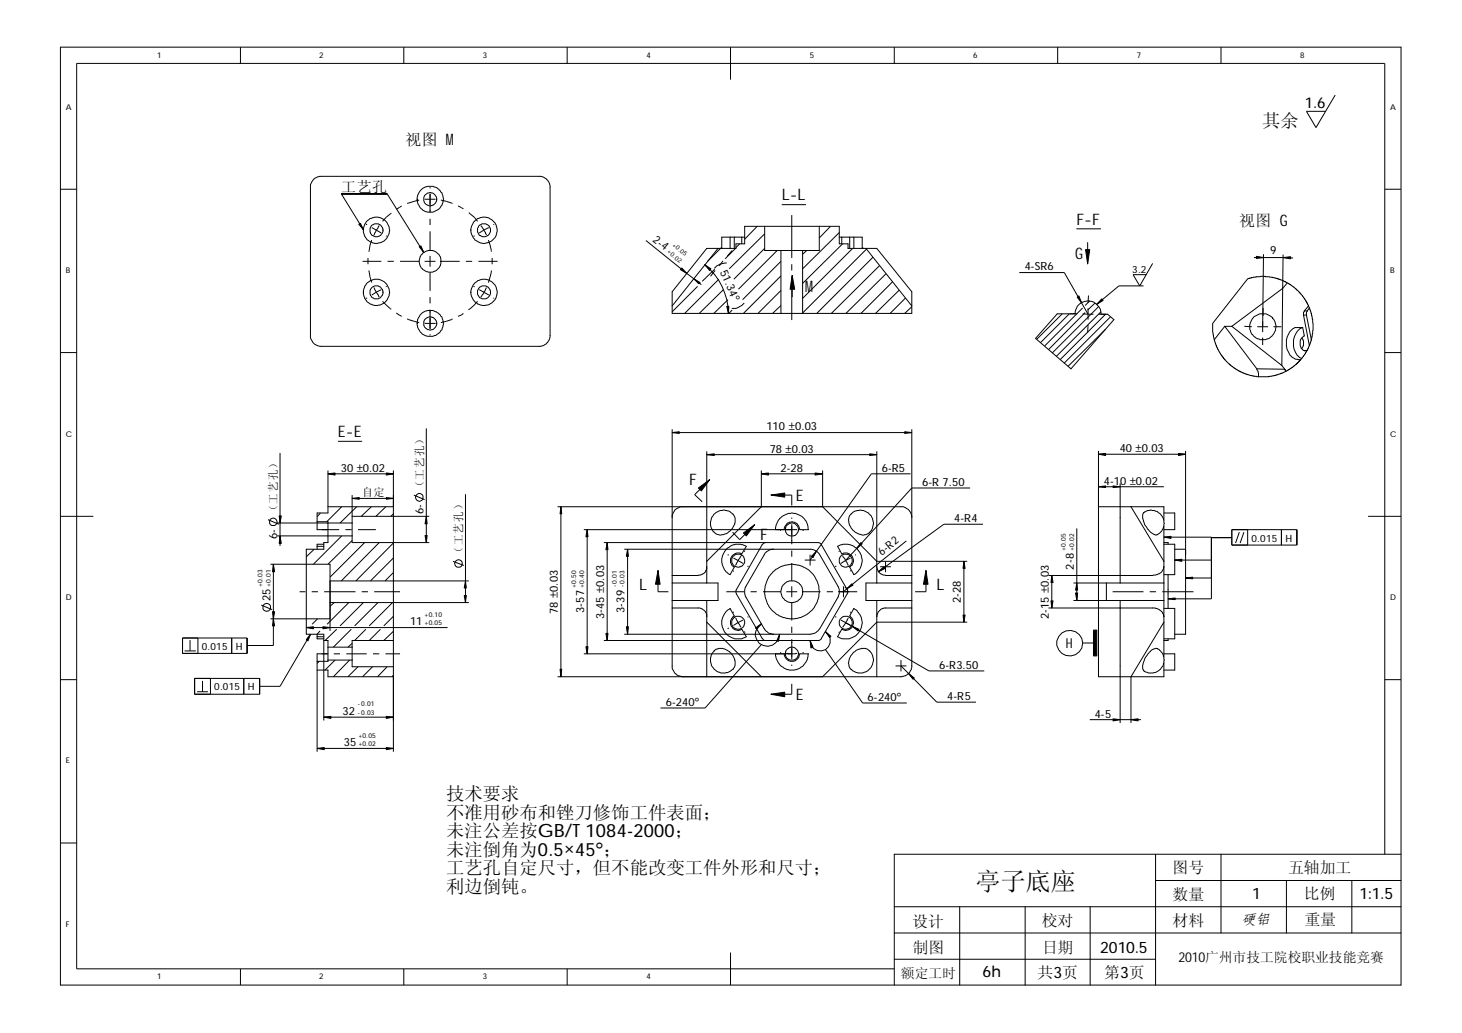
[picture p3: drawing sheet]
<svg xmlns="http://www.w3.org/2000/svg" width="297mm" height="210mm" viewBox="0 0 297 210" stroke-linecap="round" stroke-linejoin="round" font-family="sans-serif">
<g fill="none" stroke="#000" stroke-width=".2">
<path d="M12.3 9.6h272.3v190.6h-272.3zM48.9 9.6v3.3M82 9.6v3.3M115.2 9.6v3.3M148.4 9.6v6.6M181.7 9.6v3.3M214.9 9.6v3.3M248.1 9.6v3.3M271.3 19.3l-3.9 6.6-2-3.3h3.9M12.3 38.5h3.3M63.7 36.5l.2-.2 1-.5h44.7a2.32 2.32 0 0 1 2.2 2.2v30.2a2.32 2.32 0 0 1-2.2 2.2h-44.3a2.15 2.15 0 0 1-2.2-2.2v-30.7zM87.4 38v.3"/>
<path d="M87.4 39.4v3.8M281.3 38.5h3.3M73.7 53.1h3.8M73.8 46.7l-4.5-7.3h9.4l7.4 11.9M74.3 45.6h.3M74.8 52.4v1.3M74.9 55l.6 2.4M75.5 48.8l-.6 2.4M75.5 46.2l1 .6M75.9 58.4l.6 1M76.5 59.4l.5 1M76.5 46.8l-.6 1"/>
<path d="M76.5 46.8l1 .5M76.5 59.4l-1 .6M77 45.8l-.5 1M77.5 58.9l-1 .5M78.4 47.9l.2 .1M78.6 58.2l-.2 .1M78.7 53.1h1.3M79.5 43.3l-1.8 1.7M81.3 53.1h3.9M81.6 41.8l-1.1 .7M85.2 40.7l-2.5 .6M86.3 53.1h2.2"/>
<path d="M86.3 40.5h2.2M87.4 44.5v1.2M87.4 47v3.9M87.4 52v2.2M87.4 55.3v3.8M89.6 53.1h3.8M89.6 40.7l2.3 .6M93 41.8l1.1 .6M94.7 53.1h1.2M95.2 43.2l1.2 .9 .6 .9M96.2 58.2l.2 .1M96.4 47.9l-.2 .1"/>
<path d="M97.2 53.1h3.9M97.4 58.9l.9 .5M97.7 45.8l.6 1M98.3 59.4l-.6 1M98.3 46.8l.5 1M98.3 59.4l1 .6M98.3 46.8l-.9 .5M98.8 58.4l-.5 1M99.2 48.8l.6 2.4M99.3 46.2l-1 .6M99.8 55l-.6 2.4M100 52.4v1.3"/>
<path d="M100.4 45.6h-.2M131.2 48.9l11.3 8.9M141.7 58.2l-5.1 5.1M143.2 53.8a12.9 12.9 0 0 1 4.8 9.9M145.2 54.7l-2.5 2.5M145.3 55l-.9 1.1M145.9 50.5l-9.3 11.7M146 56.7l-6.9 7M146.6 50.4h-.1l-2.7 2.7M146.9 53l-.8 1M147 58.9l-4.9 4.8M147.7 53.4a2.99 2.99 0 0 0-2.6 1.1"/>
<path d="M148.3 48.2v2.3M148.8 50.9l-1.1 1.2M149.2 48.2v2.3M149.4 50.5l-2.1 2.1M150.3 49.5l-.8 .8M150.7 48.2v1.3M151.3 48.2h-4.7v2.3M153.8 46l-2.5 2.6M155.4 46h11.1M155.4 46h-4.1v3.5h-1.8v1h-5.9l-7 8.8v4.4h22.1M155.4 47.5l-7.2 7.1M155.4 50.5l-6.3 6.2"/>
<path d="M155.4 46v4.9h3.3M157.9 50.9l-7.9 7.9M158.7 50.9h4.4M158.7 53.1l-7.8 7.8M158.7 56.1l-7.7 7.6M158.7 59l-4.7 4.7M158.7 50.9v12.8M158.8 41.6h4.9M160.9 43.7v8.7M160.9 53.7v1.3M160.9 56.2v8.8M161 56v4.3"/>
<path d="M163.1 50.9v12.8M163.9 50.9l-.8 .8M166.5 46h4v3.5h1.8v1h5.8l7.2 8.8v4.4h-22.2M166.5 46v4.9h-3.4M168.7 46l-2.2 2.4M170.5 48.2h4.7v2.3M170.5 47.3l-7.4 7.3M171 48.2v1.3M171.2 49.5l-8.1 8.1M172.6 48.2v2.3M173.2 50.5l-10.1 10.1M173.5 48.2v2.3"/>
<path d="M175.2 50.4l.2 .1M175.9 50.5l9.4 11.7M176 50.6l-12.9 13M177.4 52.3l-11.5 11.4M178.7 53.9l-9.8 9.8M180 55.6l-8.1 8.1M181.4 57.2l-6.5 6.5M182.7 58.9l-4.8 4.8M207.1 55.4h9.1l4.9 8.5M218.7 46.5h5M221 49.3v4.3M232.3 58.1h-5l-4.5 3.7"/>
<path d="M234.2 53.5l-2.6 4.6-1.4-2.3h2.7M253.5 56.7l1.2-.4a9.8 9.8 0 0 1 4.1 .1l2.4 .8 2 1.4 1.1 1.1 1.1 1.5 1 2.2a11.4 11.4 0 0 1 .1 5.4l-.9 2.4-1.4 2-.9 .9-1.5 1.1-2.6 1.1-1.4 .3h-2.4l-1.4-.3-2.4-.9-2.4-1.9-1.2-1.5-.9-1.8-.6-2.1-.1-2.4zM254.8 52.3l7.9 .1M256.7 51.7l-.2 14.7M260.6 58.6l-10.3 7.7M260.6 58.6l-.2 15.7M260.7 51.7l-.1 6.9M261.5 57.5l-.9 1.1M12.3 71.6h3.3M74.6 60.6h-.3M77.7 61.2l1.8 1.6M80.5 63.6l1.1 .7"/>
<path d="M82.7 64.8l2.5 .7M86.3 65.6h2.2M87.4 60.4v1.3M87.4 62.9v3.9M87.4 67.9v.3M91.9 64.8l-2.3 .7M94.1 63.7l-1.1 .6M97 61.2l-.6 .8-1.2 .9M100.2 60.6h.2M147.9 60.9l-2.9 2.8M148.8 63l-.7 .7M151.2 61.6l-.8 .6a2.04 2.04 0 0 1-1.7 .5"/>
<path d="M158.7 63.7h4.4M158.7 62.1l-1.7 1.6M184 60.6l-3.2 3.1M185.3 62.3l-1.5 1.4M215.8 63.8l-5.1 5.1M217.3 63.8l-5.9 5.8M218.4 63.8a2.63 2.63 0 0 1 2.7-2.7 2.63 2.63 0 0 1 2.6 2.8M218.9 63.8h-4.1l-4.4 5 7.2 6.1 8.7-9.9-1.3-1.1h-1.7M220 62.6l-7.7 7.7M220 63.8l1.1 .1M220.5 63.5l-7.5 7.5M221.1 63.9h1.1"/>
<path d="M221.1 66.1l-.1 1.5M221.1 62.7v2.3M221.1 60v1.6M221.4 61.1l-.9 1M222.5 61.6l-1.5 1.4M223.3 62.2l-9.5 9.5M223.7 63.3l-9.1 9.1M224.6 63.9l-9.2 9.2M224.6 66.9l-7.6 7.5M225.6 64.4l-9.4 9.4M248.8 66.3h1.5M248.8 66.3l-2.1 2.7"/>
<path d="M248.8 66.3l6.6 8.6M250.3 66.3l10.1 8M252.8 66.3l1.5 .1M255.4 74.9l.3 .9v.8M255.4 74.9l5.6 .1M255.4 66.4h2.2M256.5 65.3v2.2M256.5 68.6v1.5M256.6 62.6v1.6M258.7 66.4h1.6M260.4 74.3l.6 .7M261 75l.2 .5"/>
<path d="M261 75l.3 .5M264.5 68.7l.3 .6v.9l-.4 .6M264.7 66.6h-1.5a3.1 3.1 0 0 0-1.8 2.8v1.1a2.88 2.88 0 0 0 2.2 2.5l.6 .1M264.7 66.6a3.2 3.2 0 0 0-1.9 2.5v1.4a3.8 3.8 0 0 0 1.6 2.4M264.7 66.6l.3 1.7-.8 .7v1.2l.1 .5 .5 .5 .7 .1M264.8 64l1.2 6.2M264.8 64h.6M265 63.2l-.2 .8M265 71.2h.5M265 63.2h.6M265.4 64l1 5.1M265.6 63.2l-.2 .2v.6"/>
<path d="M265.9 62.2l-.9 1M266 62.6l-.4 .6M281.3 71.6h3.3M56.9 92v18.9M66.6 95.6v8.6h-2.2v3.4h4.5M66.6 96.3h13.3M68.7 89.7h4.9M79.9 95.6v34.5M86.6 87.1v23.2M136.6 87.2v48.6a2.55 2.55 0 0 0 2.2 1.7M136.6 87.9h48.7M143.6 91.7v26.8"/>
<path d="M143.6 92.4h34.5M144.2 97.5l-3.1 3 1.6 1.5M154.7 95.6v7.4l-11.1 11.1M154.7 96.3h12.4M167.1 95.6v7.4l11 11.1h18.4M178.1 91.7v26.8M185 96.3h-8l-12.4 17.5M185.3 87.2v48.1a2.32 2.32 0 0 1-2.3 2.2h-69.7M197.1 99.2h-11.8l-13.5 14.7M223.2 91.6v45.9h13.3v-2.8M223.2 92.3h17.7M223.2 98.9h13.3"/>
<path d="M227.6 98.2v20.3M240.9 91.6v37.3h-2.2M12.3 104.9h6.7M54.4 105.6l2.2 .9M54.9 114.7h12.2v13.5M55.5 114.7v16.5h-5.3M56.3 106.3h15.2M56.3 108.9h15.2M63.8 111.6l-1.6 1.5M64.4 106h2.2v4.3h-.8v1.3h-3.6v17.3h3.6v17.5M64.4 111h1.4M65.1 104.2l-.7 .8"/>
<path d="M65.8 110.6h-1.4v1M66.6 103h13.3M69.4 103l-3 3M69.4 108.9l-5.7 5.8M70.2 107.6h1.3M71.5 106.3v2.6M71.5 104.9h15.7M71.5 108.9v1.4h15.7M71.5 109.8l-4.9 4.9M71.5 100.6v5.7M71.5 101.3h8.4M72.5 103l-3.4 3.3"/>
<path d="M72.7 107.6h3.7M74.1 110.3l-7 7M75.4 103l-2 1.9M77 110.3l-7.7 7.7M78.4 103l-2 1.9M79.9 104.4l-.5 .5M79.9 110.3l-7.6 7.7M79.9 113.4l-4.6 4.6M79.9 116.3l-1.7 1.7M84.1 100.6l2.2 .9M92 114.1l2.2 .8M94.6 100.4v22"/>
<path d="M95.2 118h-28.1v4.4h28.1M113.3 103h70.3a2.26 2.26 0 0 1 1.7 2.2M114 103v34.5M118.6 107.6h43.4M119.3 107.6v25.3M122.7 110.3h43.7l.5 .3 5.2 9.2M123.4 110.3v19.8M126.8 111.6h38.1l1 .4 .6 .5 3.8 6.9a1.61 1.61 0 0 1 .1 1.4l-.1 .5-4 6.7a2.07 2.07 0 0 1-1.7 .9h-37.8M127.5 111.6v17.3M133.7 115.9v4.3h2.1M136.6 118.5h9.3v3.5h-9.3M138.8 103a2.05 2.05 0 0 0-2.2 2.2"/>
<path d="M143.6 115.2v.4a1.85 1.85 0 0 1-1.8 1.3h-5.2M145 104.5a2.61 2.61 0 0 1 4.4 .8v.9a3.2 3.2 0 0 1-3.5 2.4l-1-.6-.5-1.2 .1-1.5zM147.5 111.7l.8-.7 1.1-.4h1.1l1.1 .4-.9 1.5-.3-.1h-.7l-1 .6-.3 .6v.7l.3 .5 .5 .4-.9 1.6-.5-.4a3.6 3.6 0 0 1-1.2-2.1l.1-1.2zM147.8 112.7l.3 .1M149 115.9l-.1 .2M149 113.4l.9 .5M149.9 113.9l-.5 1M149.9 113.9l1.1 .6M150.5 113l-.6 .9M151.4 111.9l-.2 .2M151.9 115l.2 .2M153.3 106.6l-3 3.1-1.5-1.6"/>
<path d="M155.6 110.3h-.4l-.3 .4-5.4 9.3 .1 .7 5.3 9 .4 .4h.3M156.6 100.6h4.3v2.1M157.2 111.6l-.7 .1-1.1 .7-4 7-.1 .4v.9l.2 .5 3.8 6.6 .8 .8 1.1 .3M157.6 107.6a3.3 3.3 0 0 1 3.3-3.4 3.3 3.3 0 0 1 3.4 3.4h-1.8a1.57 1.57 0 0 0-1.6-1.6 1.57 1.57 0 0 0-1.6 1.6M158.5 107.8h.2M160.9 105.2v.2M160.9 106.5v4.1M160.9 111.9v1.2M160.9 114.4v3.6M160.9 119.1v2.2M163.1 107.8h.2M163.5 113.8h2.2"/>
<path d="M164.6 112.7v2.2M169.9 115l-.2 .2M170.2 111l1.1-.4h1a3.4 3.4 0 0 1 2.7 2.7 3.4 3.4 0 0 1-1.5 3.5l-.9-1.6h.1a1.19 1.19 0 0 0 .7-1.1l-.1-.5a1.56 1.56 0 0 0-1.2-1.2h-.7l-.4 .1zM170.4 111.9l.1 .2M171.2 113l.6 .9M171.4 119.1v2.2M171.6 119.4h.2l.3 .4M171.8 113.9l.5 1M171.8 113.9l-.9 .6M172.1 119.8l.2 .4-.1 .4-5.3 9.2-.4 .3h-43.8M172.6 104.7a2.64 2.64 0 0 1 4.2-.1 2.64 2.64 0 0 1-.9 4 3.1 3.1 0 0 1-3.3-3.7zM172.7 115.9l.1 .2"/>
<path d="M172.8 113.4l-1 .5M173.9 112.7l-.2 .1M178.1 115.2a1.89 1.89 0 0 0 1.8 1.7h5.4M178.8 115.2h2.2M179.9 114.1v2.2M184.1 109.9l-12.7 10.3M185.3 118.5h-9.4v3.5h9.4M188.1 115.9v4.3h-2.2M195.8 114.1v12.3M199.7 106.5h-7.9l-13.3 9.7M213.7 116.9v6.6M218.1 118.5h18.4"/>
<path d="M218.8 107.4v14.6M223.2 103h13.3v2.7M224.8 118.5v3.5M229.8 103l6.7 11.1M232.3 104.2a2.62 2.62 0 0 1 3.9 .8 2.62 2.62 0 0 1-1.4 3.7 4.7 4.7 0 0 1-2.6-3.3v-.8zM236.5 115.2a1.92 1.92 0 0 1-1.7 1.7h-21.8M236.5 110.6h2.2v6.2h-2.2M236.5 104.2h2.2v3.4h-2.2M236.5 110.3h.8v.3M236.5 106.9v26.5M236.5 109.1h9.6v12.6h-8.8M237.3 116.8v6.8"/>
<path d="M238.7 111.6h2.2M238.7 113.8h7.4M240.9 117.4h5.2M246.1 109.2h4.2M250.3 107.6h13.2v3.2h-13.2zM251.8 108.1l-.8 2.2M252.7 108.1l-.7 2.2M253.5 107.6v3.2M260.3 107.6v3.2M278 104.9h6.6M12.3 138.1h3.3M37.1 129.6h13.1v3.2h-13.1z"/>
<path d="M37.5 132.3h2.3M38.6 130.1v2.2M39.5 137.9h13.2v3.2h-13.2zM40.2 129.6v3.2M41.1 138.4v2.2M42.8 137.9v3.2M47.1 129.6v3.2M49.5 137.9v3.2M53.1 123l2.2 .9M54.9 125.7h12.2M60.9 120.2h1.2M62.2 127.5h28.7"/>
<path d="M63.1 128.9l-6.2 10.6h-4.2M63.3 120.2h1.3M64.4 136.2h2.2v1.3h13.3M64.4 129.4h1.4M64.5 125.7l-1.1 1.1M64.9 134.4l-.5 .4M65 128.2l-.6 .7v.9h1.4M65.8 130.1h.8v1.4M65.9 120.2h6.3M66.6 131.5v2.6M66.6 132.9h-2.2v19.9M66.6 134.1v.3h-2.2"/>
<path d="M66.6 131.5h4.9M66.6 134.1h4.9M67.8 132.9h1.3M67.9 122.4l-.8 .8M68.1 134.1l-2.1 2.1M68.4 127.9l-2.4 2.2M70.4 132.9h4.1M70.9 122.4l-4.4 4.4M71 134.1l-3.3 3.4M71.4 127.9l-3.7 3.6M71.5 131.5v2.6M71.5 130.7l-.8 .8"/>
<path d="M71.5 134.1v1.4h8.4M72.7 135.5l-2 2M73.5 120.2h1.3M73.8 122.4l-4.7 4.8M74.3 127.9l-2.2 2.2M75.7 135.5l-2 2M75.8 132.9h1.2M76 120.2h5.3M76.8 122.4l-4.7 4.8M77.3 127.9l-2.3 2.2M78.3 132.9h3M78.7 135.5l-2 2"/>
<path d="M79.8 122.4l-4.8 4.8M79.9 130.1v5.4M79.9 130.1h-8.4v1.4M79.9 137.2l-.2 .3M79.9 125.2l-1.9 2M79.9 128.3l-1.9 1.8M79.9 135.5v17.3M118.6 132.9h42.3M136.6 123.5h5.6a2.17 2.17 0 0 1 1.4 1.3v.5M143.6 126.4l11.1 11.1M143.6 122v15.5M145.1 132.2l.9-.4h.8a3.6 3.6 0 0 1 2.6 2.5v.9l-.5 .8-1.1 .7-1.3 .1a2.76 2.76 0 0 1-2.1-2.3l.1-1.4z"/>
<path d="M147.5 124.3l.8-.7 .9 1.6-.6 .5-.2 .5v.6a1.51 1.51 0 0 0 2.3 1.1l.9 1.5-.9 .4h-1.4a3.3 3.3 0 0 1-2.7-2.9l.1-1.2zM147.6 120.2h3.6M148.1 127.6l-.3 .2M148.9 124.3l.1 .3M149.4 125.6l.5 .9M149.9 126.5l.6 .9M149.9 126.5l-.9 .6M151 126l-1.1 .5M151.2 128.4l.2 .1M152.1 125.3l-.2 .1M152.5 120.2h1.3M154.7 126.8a2.48 2.48 0 0 0 0 4.3 2.48 2.48 0 0 0 3.7-2.2"/>
<path d="M154.7 131l-11.4 12.9h-9.1M155 120.2h3.7M157.6 132.9a3.4 3.4 0 0 0 2.8 3.3h.8a3.3 3.3 0 0 0 3.1-3.3h-1.8l-.4 .9-.6 .5-.3 .1h-.7l-.5-.3-.5-.6-.2-.6M158.5 132.6l.2 .1M159.8 132.8l1.1 .1M159.8 120.2h2.2M160.9 122.4v3.7M160.9 127.4v1.2M160.9 129.9v4.1M160.9 135.1v.2M160.9 139v2.1h-4.3M162 132.8l-1.1 .1"/>
<path d="M163.1 120.2h3.6M163.3 132.6l-.2 .1M167.7 128.4a2.1 2.1 0 0 1 0 3.6 2.1 2.1 0 0 1-3.1-1.9M167.7 132l7.6 10.8h8.9M168 120.2h1.2M169.7 125.3l.2 .1M170.3 120.2h3.9M170.5 128.4l-.1 .1M170.9 126l.9 .5M171.8 126.5l-.6 .9M171.8 126.5l1 .6M171.8 126.5l16.9 9.8h11.3"/>
<path d="M172.3 125.6l-.5 .9M172.8 124.3l-.1 .3M173.3 132.7l1.1-.8 1.5-.1a2.61 2.61 0 0 1 1.5 2.7 2.61 2.61 0 0 1-2.1 2.3l-1.1-.1a2.13 2.13 0 0 1-1.7-1.6 2.13 2.13 0 0 1 .6-2.2zM173.5 123.6a3.4 3.4 0 0 1 1.6 3.4 3.4 3.4 0 0 1-2.5 2.8h-1.5l-.9-.4 .8-1.5a1.58 1.58 0 0 0 2.2-.6 1.58 1.58 0 0 0-.6-2.1zM173.7 127.6l.2 .2M178.1 122v15.5M181.9 135.3h2.2M183 134.1v2.3M183 135.3l7.3 7.4h8M185.3 123.5h-5.7a2.03 2.03 0 0 0-1.5 1.8M196.5 126.4h-18.4l-11 11.1M213 123.5h21.7a2.1 2.1 0 0 1 1.8 1.8"/>
<path d="M218.1 122h18.4M220 130.7h2.2M226.1 120.2h6.2M227.6 122v24.9M233.5 132.5l.8-.6a1.3 1.3 0 0 1 1.8 .7 2.64 2.64 0 0 1-1.8 4.2l-1.1-.1a1.03 1.03 0 0 1-1-.6v-1a5.3 5.3 0 0 1 1.3-2.6zM233.6 120.2h1.3M236.1 120.2h6.4M236.5 123.6h2.2v6.2h-2.2M236.5 132.9h2.2v3.3h-2.2M236.5 126.4l-6.7 11.1v9.4M237.3 129.8v.3h-.8M281.3 138.1h3.3"/>
<path d="M40 140.6h2.2M64.4 152.1h15.5M65.8 145.7h14.1M221.4 146.2h10.4M12.3 171.3h3.3M234.8 173.6v26.6M234.8 178.9h49.8M248.1 173.6v16M261.4 178.9v10.7M274.7 178.9v10.7M281.3 173.6v-160.7h-265.7v184h166.1M284.6 173.6h-102.9v26.6"/>
<path d="M48.9 196.9v3.3M82 196.9v3.3M115.2 196.9v3.3M148.4 193.6v6.6M181.7 194.9h53.1M181.7 184.2h102.9M181.7 189.6h102.9M195 184.2v16M208.3 184.2v16M221.5 184.2v16"/>
<circle cx="76.5" cy="46.8" r="1.35"/>
<circle cx="76.5" cy="59.4" r="2.65"/>
<circle cx="76.5" cy="59.4" r="1.32"/>
<circle cx="76.5" cy="46.8" r="2.66"/>
<circle cx="87.4" cy="53.1" r="2.19"/>
<circle cx="87.4" cy="40.5" r="2.64"/>
<circle cx="87.4" cy="40.5" r="1.32"/>
<circle cx="98.3" cy="46.8" r="1.35"/>
<circle cx="98.3" cy="59.4" r="2.65"/>
<circle cx="98.3" cy="59.4" r="1.32"/>
<circle cx="98.3" cy="46.8" r="2.66"/>
<circle cx="87.4" cy="65.7" r="2.64"/>
<circle cx="87.4" cy="65.7" r="1.32"/>
<circle cx="256.6" cy="66.4" r="2.68"/>
<circle cx="55.5" cy="106" r=".79"/>
<circle cx="85.2" cy="101" r=".79"/>
<circle cx="93.2" cy="114.5" r=".79"/>
<circle cx="150" cy="113.9" r="1.33"/>
<circle cx="160.9" cy="107.6" r="1.35"/>
<circle cx="171.8" cy="113.9" r="1.34"/>
<circle cx="54.2" cy="123.4" r=".81"/>
<circle cx="150" cy="126.5" r="1.34"/>
<circle cx="160.9" cy="120.2" r="2.2"/>
<circle cx="160.9" cy="120.3" r="5.5"/>
<circle cx="160.9" cy="132.8" r="1.31"/>
<circle cx="171.9" cy="126.5" r="1.33"/>
<circle cx="217.3" cy="130.7" r="2.62"/>
</g>
<g fill="#000" stroke="#000" stroke-width=".2">
<path d="M72.9 45.6l.3-.2 .6 1.3z" fill-rule="evenodd"/>
<path d="M85.2 50.1l.3-.1 .6 1.3z" fill-rule="evenodd"/>
<path d="M138.5 54.5l1 1.1-1.2-.8z" fill-rule="evenodd"/>
<path d="M141 56.7l1.2 .7-.2 .3z" fill-rule="evenodd"/>
<path d="M143.2 53.8l1.2 .8-.2 .4z" fill-rule="evenodd"/>
<path d="M161 56l.5 2.8h-1z" fill-rule="evenodd"/>
<path d="M220.6 50.7h.8l-.4 2.9z" fill-rule="evenodd"/>
<path d="M255.3 52.1l1.4 .2-1.4 .2z" fill-rule="evenodd"/>
<path d="M260.7 52.3l1.5-.1v.4z" fill-rule="evenodd"/>
<path d="M147.7 62.2h.4l-.1 1.5z" fill-rule="evenodd"/>
<path d="M218.9 60.4l.3-.3 .5 1.4z" fill-rule="evenodd"/>
<path d="M223.9 60.7l.2 .4-1.3 .7z" fill-rule="evenodd"/>
<path d="M66.6 96.3l1.5-.2v.4z" fill-rule="evenodd"/>
<path d="M78.5 96.1l1.4 .2-1.4 .2z" fill-rule="evenodd"/>
<path d="M136.6 87.9l1.4-.2v.4z" fill-rule="evenodd"/>
<path d="M143.6 92.4l1.5-.2v.4z" fill-rule="evenodd"/>
<path d="M141.9 99.2l2.3-1.7-1.7 2.3z" fill-rule="evenodd"/>
<path d="M154.7 96.3l1.4-.2v.4z" fill-rule="evenodd"/>
<path d="M165.6 96.1l1.5 .2-1.5 .2z" fill-rule="evenodd"/>
<path d="M176.7 92.2l1.4 .2-1.4 .2z" fill-rule="evenodd"/>
<path d="M183.8 87.7l1.5 .2-1.5 .2z" fill-rule="evenodd"/>
<path d="M223.2 92.3l1.4-.2v.5z" fill-rule="evenodd"/>
<path d="M223.2 98.9l1.4-.2v.4z" fill-rule="evenodd"/>
<path d="M226.1 98.7l1.5 .2-1.5 .2z" fill-rule="evenodd"/>
<path d="M239.4 92.1l1.5 .2-1.5 .3z" fill-rule="evenodd"/>
<path d="M55.5 114.7l.3 1.5h-.4z" fill-rule="evenodd"/>
<path d="M56.9 108.9l.2 1.5h-.4z" fill-rule="evenodd"/>
<path d="M56.7 104.8h.4l-.2 1.5z" fill-rule="evenodd"/>
<path d="M71.5 101.3l1.5-.2v.3z" fill-rule="evenodd"/>
<path d="M78.5 101.1l1.4 .2-1.4 .1z" fill-rule="evenodd"/>
<path d="M86.6 104.9l.2 1.5h-.4z" fill-rule="evenodd"/>
<path d="M86.4 108.8h.4l-.2 1.5z" fill-rule="evenodd"/>
<path d="M94.6 118l.1 1.5h-.4z" fill-rule="evenodd"/>
<path d="M114 103l.1 1.4h-.3z" fill-rule="evenodd"/>
<path d="M119.3 107.6l.2 1.5h-.5z" fill-rule="evenodd"/>
<path d="M123.4 110.3l.1 1.4h-.4z" fill-rule="evenodd"/>
<path d="M127.5 111.6l.2 1.4h-.4z" fill-rule="evenodd"/>
<path d="M133.7 115.9l.4 2.8h-.9z" fill-rule="evenodd"/>
<path d="M151 108.3l2.3-1.7-1.7 2.3z" fill-rule="evenodd"/>
<path d="M156.6 100.6l2.8-.4v.8z" fill-rule="evenodd"/>
<path d="M164.8 113l1.1-1-.7 1.3z" fill-rule="evenodd"/>
<path d="M173.1 118.6l.2 .3-1.3 .7z" fill-rule="evenodd"/>
<path d="M174.9 110.3l.3 .2-1.1 .9z" fill-rule="evenodd"/>
<path d="M178.5 116.2l1.1-1 .2 .3z" fill-rule="evenodd"/>
<path d="M188.1 115.9l.5 2.8h-1z" fill-rule="evenodd"/>
<path d="M195.8 114.1l.3 1.4h-.4z" fill-rule="evenodd"/>
<path d="M213.7 116.9l.3 1.5h-.5z" fill-rule="evenodd"/>
<path d="M218.8 118.5l.1 1.4h-.4z" fill-rule="evenodd"/>
<path d="M236.5 109.1l1.4-.1v.4z" fill-rule="evenodd"/>
<path d="M238.7 113.8l1.4-.2v.5z" fill-rule="evenodd"/>
<path d="M240.9 117.4l1.4-.1v.3z" fill-rule="evenodd"/>
<path d="M55.4 124.3h.4l-.3 1.4z" fill-rule="evenodd"/>
<path d="M55.5 125.7l.3 1.5h-.4z" fill-rule="evenodd"/>
<path d="M62.2 127.5l1.5-.1v.4z" fill-rule="evenodd"/>
<path d="M63.1 128.9l-.5 1.3-.4-.2z" fill-rule="evenodd"/>
<path d="M65.6 127.4l1.5 .1-1.5 .3z" fill-rule="evenodd"/>
<path d="M94.3 121h.4l-.1 1.4z" fill-rule="evenodd"/>
<path d="M113.8 136h.3l-.1 1.5z" fill-rule="evenodd"/>
<path d="M119 131.4h.5l-.2 1.5z" fill-rule="evenodd"/>
<path d="M123.1 128.7h.4l-.1 1.4z" fill-rule="evenodd"/>
<path d="M127.3 127.4h.4l-.2 1.5z" fill-rule="evenodd"/>
<path d="M153.5 127.6l1.2-.8-.9 1.1z" fill-rule="evenodd"/>
<path d="M158.4 128.9l-.2 1.4-.4-.1z" fill-rule="evenodd"/>
<path d="M164.6 130.1l.6 1.4-.4 .2z" fill-rule="evenodd"/>
<path d="M167.7 128.4l1.1 .9-.2 .3z" fill-rule="evenodd"/>
<path d="M173.1 127.3l1.4 .6-.2 .3z" fill-rule="evenodd"/>
<path d="M184.6 136.8l1.2 1-.3 .2z" fill-rule="evenodd"/>
<path d="M195.7 125h.4l-.3 1.4z" fill-rule="evenodd"/>
<path d="M213.5 122.1h.5l-.3 1.4z" fill-rule="evenodd"/>
<path d="M218.5 120.5h.4l-.1 1.5z" fill-rule="evenodd"/>
<path d="M222.2 128h.6v5.3h-.6z" fill-rule="evenodd"/>
<path d="M237.3 121.7l1.5-.2v.3z" fill-rule="evenodd"/>
<path d="M64.4 152.1l1.5-.2v.4z" fill-rule="evenodd"/>
<path d="M65.8 145.7l1.4-.1v.4z" fill-rule="evenodd"/>
<path d="M78.5 145.6l1.4 .1-1.4 .3z" fill-rule="evenodd"/>
<path d="M78.5 151.9l1.4 .2-1.4 .2z" fill-rule="evenodd"/>
<path d="M156.6 141.1l2.8-.5v1z" fill-rule="evenodd"/>
<path d="M226.1 146.1l1.5 .1-1.5 .3z" fill-rule="evenodd"/>
<path d="M229.8 146.2l1.4-.1v.4z" fill-rule="evenodd"/>
</g>
<text font-size="5.1" x="198.3" y="180.8">亭子底座</text>
<g font-size="3.7">
<text x="256.5" y="25.8">其余</text>
<text x="90.7" y="162.7">技术要求</text>
<text x="90.7" y="166.4">不准用砂布和锉刀修饰工件表面；</text>
<text x="90.7" y="173.9">未注倒角为0.5×45°；</text>
<text x="90.7" y="170.1">未注公差按GB/T 1084-2000；</text>
<text x="90.7" y="177.6">工艺孔自定尺寸，但不能改变工件外形和尺寸；</text>
<text x="90.7" y="181.4">利边倒钝。</text>
</g>
<g font-size="3.2">
<text x="82.4" y="29.4">视图 M</text>
<text x="158.8" y="40.7">L-L</text>
<text x="218.7" y="45.6">F-F</text>
<text x="251.8" y="45.9">视图 G</text>
<text x="218.4" y="52.6">G</text>
<text x="163.6" y="59.3">M</text>
<text x="68.7" y="88.8">E-E</text>
<text x="140" y="98.6">F</text>
<text x="161.7" y="101.8">E</text>
<text x="154.4" y="109.7">F</text>
<text x="129.9" y="119.8">L</text>
<text x="190.2" y="119.8">L</text>
<text x="161.7" y="142.3">E</text>
<text x="238.3" y="177.5">图号</text>
<text x="261.7" y="177.5">五轴加工</text>
<text x="238.3" y="182.8">数量</text>
<text x="254.4" y="182.6">1</text>
<text x="264.9" y="182.6">比例</text>
<text x="276.2" y="182.6">1:1.5</text>
<text x="185.3" y="188.4">设计</text>
<text x="211.7" y="188.2">校对</text>
<text x="238.3" y="188.2">材料</text>
<text x="265" y="187.9">重量</text>
<text x="185.4" y="193.6">制图</text>
<text x="211.8" y="193.6">日期</text>
<text x="223.5" y="193.6">2010.5</text>
<text x="199.6" y="198.6">6h</text>
<text x="210.8" y="198.6">共3页</text>
<text x="224.4" y="198.7">第3页</text>
</g>
<g font-size="3">
<text x="265.1" y="21.9">1.6</text>
<text x="69.3" y="39">工艺孔</text>
</g>
<g font-size="2.8">
<text x="216.6" y="131.7">H</text>
<text x="252.4" y="187.8">硬铝</text>
<text x="239.4" y="195.5">2010广州市技工院校职业技能竞赛</text>
<text x="183" y="198.6">额定工时</text>
</g>
<g font-size="2.3">
<text x="132.5" y="49" transform="rotate(39 132.5 49)">2-4</text>
<text x="258.1" y="51.6" transform="rotate(1 258.1 51.6)">9</text>
<text x="146.2" y="55.2" transform="rotate(66 146.2 55.2)">51.34°</text>
<text x="208.2" y="55">4-SR6</text>
<text x="155.7" y="87.5">110 ±0.03</text>
<text x="69.3" y="95.9">30 ±0.02</text>
<text x="156.4" y="92">78 ±0.03</text>
<text x="158.6" y="95.9">2-28</text>
<text x="179.2" y="95.9">6-R5</text>
<text x="227.5" y="91.9">40 ±0.03</text>
<text x="73.5" y="100.9">自定</text>
<text x="86" y="99.8" transform="rotate(-90 86 99.8)">（工艺孔）</text>
<text x="187.4" y="98.7">6-R 7.50</text>
<text x="224.3" y="98.5">4-10 ±0.02</text>
<text x="56.3" y="104.7" transform="rotate(-90 56.3 104.7)">（工艺孔）</text>
<text x="86" y="104.5" transform="rotate(-90 86 104.5)">6-</text>
<text x="193.9" y="106.1">4-R4</text>
<text x="56.3" y="109.5" transform="rotate(-90 56.3 109.5)">6-</text>
<text x="94" y="113.2" transform="rotate(-90 94 113.2)">（工艺孔）</text>
<text x="179.2" y="113" transform="rotate(-39 179.2 113)">6-R2</text>
<text x="218.2" y="115.8" transform="rotate(-90 218.2 115.8)">2-8</text>
<text x="54.9" y="122.2" transform="rotate(-90 54.9 122.2)">25</text>
<text x="113.4" y="124.7" transform="rotate(-90 113.4 124.7)">78 ±0.03</text>
<text x="118.7" y="124.6" transform="rotate(-90 118.7 124.6)">3-57</text>
<text x="122.8" y="125.7" transform="rotate(-90 122.8 125.7)">3-45 ±0.03</text>
<text x="126.9" y="124.6" transform="rotate(-90 126.9 124.6)">3-39</text>
<text x="195.2" y="122.5" transform="rotate(-90 195.2 122.5)">2-28</text>
<text x="213.1" y="125.7" transform="rotate(-90 213.1 125.7)">2-15 ±0.03</text>
<text x="83.3" y="127.1">11</text>
<text x="190.8" y="135.9">6-R3.50</text>
<text x="135.3" y="143.4">6-240°</text>
<text x="176.3" y="142.4">6-240°</text>
<text x="192.4" y="142.3">4-R5</text>
<text x="69.6" y="145.3">32</text>
<text x="222.4" y="145.8">4-5</text>
<text x="69.8" y="151.7">35</text>
</g>
<g font-size="2">
<text x="230" y="55.4">3.2</text>
<text x="254.3" y="110.1">0.015</text>
<text x="261.2" y="110.1">H</text>
<text x="41" y="132">0.015</text>
<text x="47.9" y="132">H</text>
<text x="43.5" y="140.3">0.015</text>
<text x="50.4" y="140.3">H</text>
</g>
<g font-size="1.6">
<text x="31.9" y="11.7">1</text>
<text x="64.9" y="11.7">2</text>
<text x="98.1" y="11.7">3</text>
<text x="131.3" y="11.7">4</text>
<text x="164.5" y="11.7">5</text>
<text x="197.7" y="11.7">6</text>
<text x="231" y="11.7">7</text>
<text x="264.2" y="11.7">8</text>
<text x="13.4" y="22.3">A</text>
<text x="282.4" y="22.3">A</text>
<text x="13.4" y="55.6">B</text>
<text x="282.4" y="55.6">B</text>
<text x="13.4" y="88.7">C</text>
<text x="282.4" y="88.7">C</text>
<text x="13.4" y="121.9">D</text>
<text x="282.4" y="121.9">D</text>
<text x="13.4" y="155.1">E</text>
<text x="13.4" y="188.4">F</text>
<text x="31.9" y="199">1</text>
<text x="64.9" y="199">2</text>
<text x="98.1" y="199">3</text>
<text x="131.3" y="199">4</text>
</g>
<g font-size="1.4">
<text x="216.6" y="111.9" transform="rotate(-90 216.6 111.9)">+0.05</text>
<text x="218.3" y="111.9" transform="rotate(-90 218.3 111.9)">+0.02</text>
<text x="53.3" y="119.2" transform="rotate(-90 53.3 119.2)">+0.03</text>
<text x="55" y="119.2" transform="rotate(-90 55 119.2)">+0.01</text>
<text x="117.1" y="119.5" transform="rotate(-90 117.1 119.5)">+0.50</text>
<text x="118.7" y="119.5" transform="rotate(-90 118.7 119.5)">+0.40</text>
<text x="125.3" y="119.3" transform="rotate(-90 125.3 119.3)">-0.01</text>
<text x="126.9" y="119.3" transform="rotate(-90 126.9 119.3)">-0.03</text>
<text x="86.3" y="125.3">+0.10</text>
<text x="86.3" y="127">+0.05</text>
<text x="72.7" y="143.5">-0.01</text>
<text x="72.7" y="145.2">-0.03</text>
<text x="72.8" y="149.9">+0.05</text>
<text x="72.8" y="151.6">+0.02</text>
</g>
<g font-size="1.3">
<text x="135.5" y="51.2" transform="rotate(39 135.5 51.2)">+0.02</text>
<text x="136.5" y="50" transform="rotate(39 136.5 50)">+0.05</text>
</g>
</svg>
